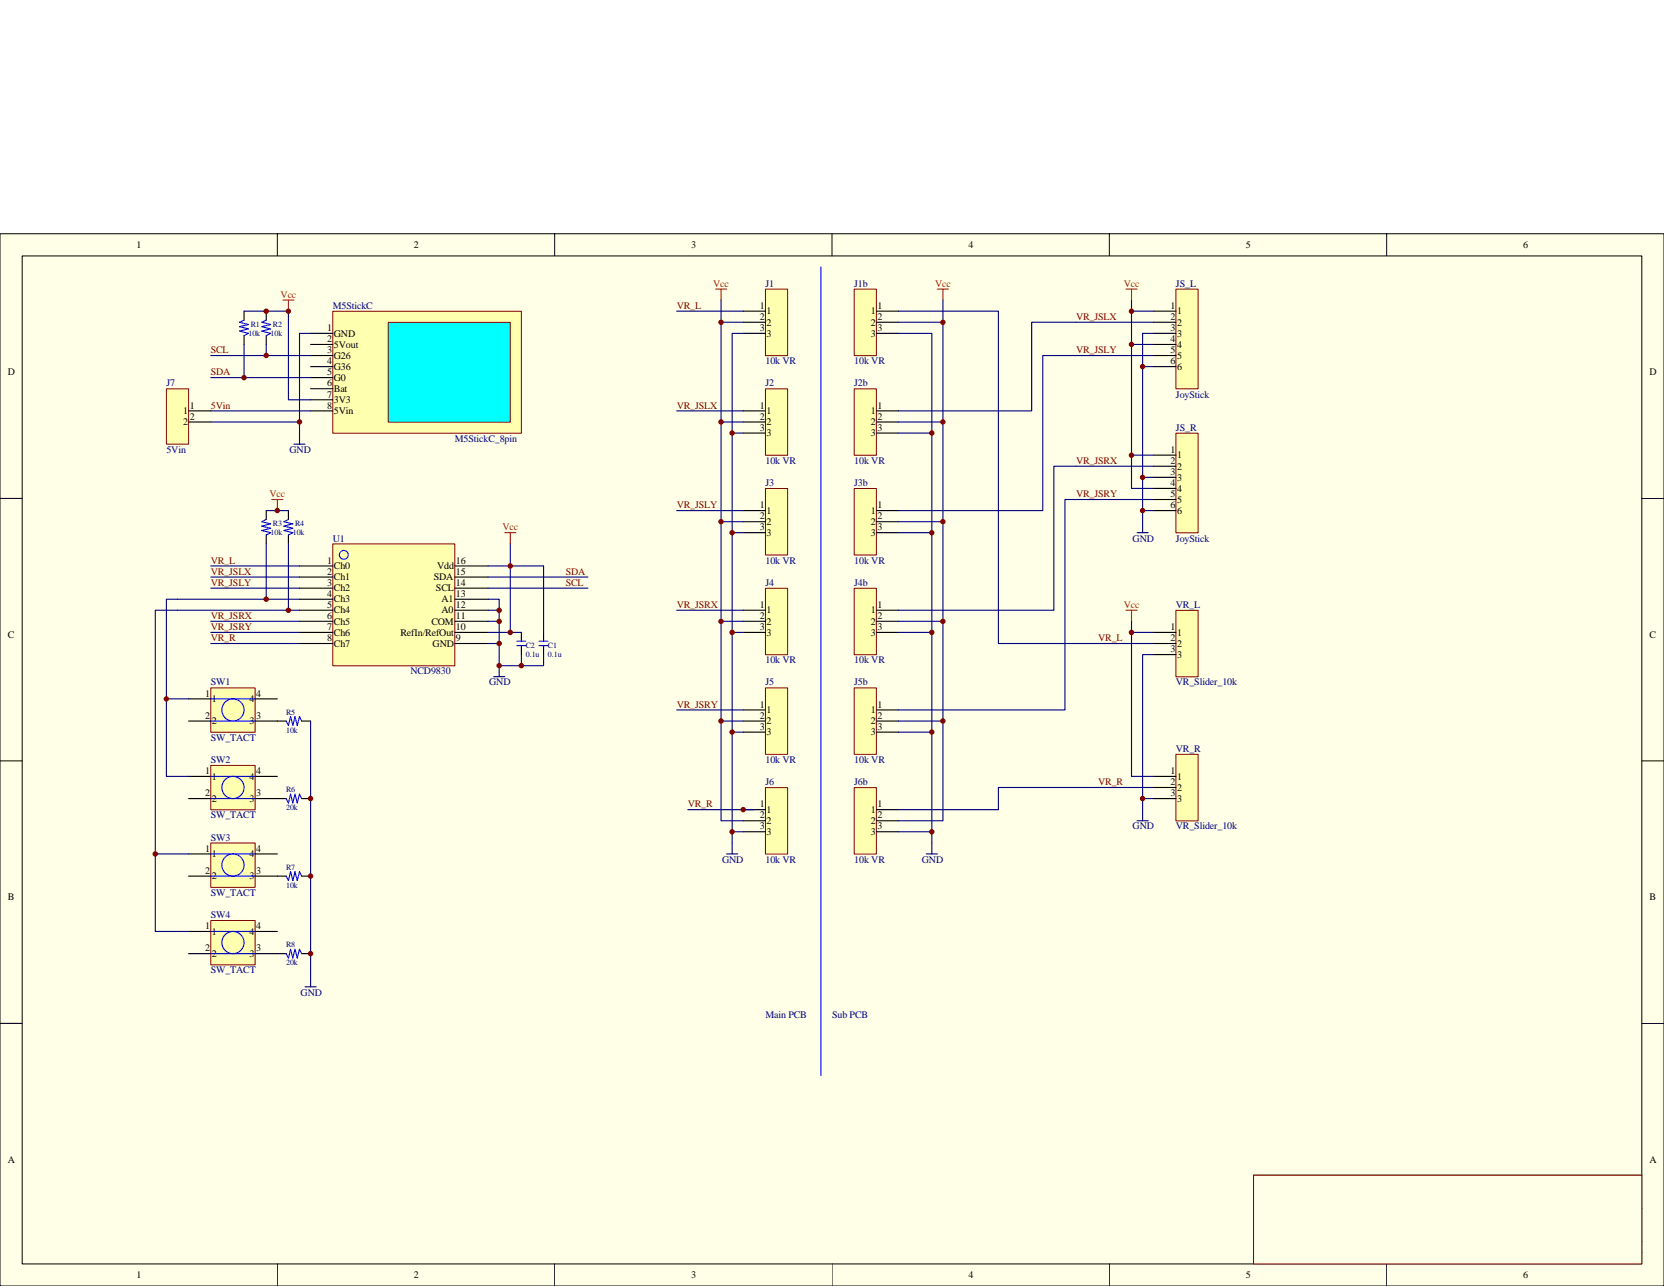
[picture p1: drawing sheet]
<svg xmlns="http://www.w3.org/2000/svg" width="279mm" height="216mm" viewBox="0 0 279 216" stroke-linecap="round" stroke-linejoin="round" font-family="sans-serif">
<path d="M0 39.2h279.4v176.7h-279.4z" fill="#ffffe8"/>
<g fill="none" stroke="#000" stroke-width=".17">
<path d="M0 39.2h279.4v176.7h-279.4zM46.6 39.2v3.7M93.1 39.2v3.7M139.7 39.2v3.7M186.3 39.2v3.7M232.8 39.2v3.7M3.7 43h272v169.2h-272zM0 83.7h3.7M275.7 83.7h3.7M0 127.7h3.7M275.7 127.7h3.7M0 171.8h3.7"/>
<path d="M275.7 171.8h3.7M275.7 197.3h-65.2v14.9M46.6 212.2v3.7M93.1 212.2v3.7M139.7 212.2v3.7M186.3 212.2v3.7M210.5 202.9h65.2M210.5 208.4h65.2M210.5 210.3h65.2M219.8 202.9v5.5M232.8 212.2v3.7M247.7 208.4v3.8"/>
<path d="M257 202.9v5.5"/>
</g>
<path d="M55.9 52.3h31.6v20.4h-31.6z" fill="#ffffb0"/>
<path d="M55.9 52.3h31.6v20.4h-31.6z" fill="none" stroke="#800000" stroke-width=".17"/>
<path d="M52.2 56h3.7M52.2 57.8h3.7M52.2 59.7h3.7M52.2 61.6h3.7M52.2 63.4h3.7M52.2 65.3h3.7M52.2 67.1h3.7M52.2 69h3.7" fill="none" stroke="#000" stroke-width=".19"/>
<path d="M65.2 54.1h20.5v16.8h-20.5z" fill="#0ff"/>
<path d="M65.2 54.1h20.5v16.8h-20.5z" fill="none" stroke="#800000" stroke-width=".17"/>
<path d="M47.5 50.4h1.9M48.4 50.4v1.8" fill="none" stroke="#f00" stroke-width=".19"/>
<path d="M35.4 59.7h16.8M41 57.8v5.6M41 52.2h7.4M44.7 57.8v1.9M52.2 56h-1.9v18.6M35.4 63.4h16.8M49.4 74.6h1.8" fill="none" stroke="#000080" stroke-width=".19"/>
<path d="M41 52.2v1.5M41 56.3v1.5M44.7 52.2v1.5M44.7 56.3v1.5" fill="none" stroke="#000" stroke-width=".19"/>
<path d="M41 53.7l-.8 .4 1.5 .4-1.5 .3 1.5 .4-1.5 .4 1.5 .4-.7 .3M44.7 53.7l-.8 .4 1.5 .4-1.5 .3 1.5 .4-1.5 .4 1.5 .4-.7 .3" fill="none" stroke="#00f" stroke-width=".19"/>
<path d="M55.9 91.3h20.5v20.5h-20.5z" fill="#ffffb0"/>
<path d="M55.9 91.3h20.5v20.5h-20.5z" fill="none" stroke="#800000" stroke-width=".17"/>
<g fill="none" stroke="#000" stroke-width=".19">
<path d="M50.3 96.9h5.6M50.3 98.7h5.6M50.3 95h5.6M76.4 96.9h5.6M76.4 98.7h5.6M76.4 95h5.6M50.3 100.6h5.6M50.3 106.2h5.6M50.3 108h5.6M50.3 104.3h5.6M50.3 102.4h5.6M76.4 100.6h5.6"/>
<path d="M76.4 106.2h5.6M76.4 108h5.6M76.4 104.3h5.6M76.4 102.4h5.6"/>
</g>
<circle cx="57.7" cy="93.2" r=".74" fill="none" stroke="#00f" stroke-width=".19"/>
<path d="M84.8 89.4h1.8M85.7 89.4v1.9" fill="none" stroke="#f00" stroke-width=".19"/>
<path d="M82 100.6h1.8v13M82 102.4h1.8M82.9 113.6h1.9" fill="none" stroke="#000080" stroke-width=".19"/>
<circle cx="83.8" cy="102.5" r=".37" fill="#800000"/>
<circle cx="83.8" cy="102.5" r=".37" fill="none" stroke="#800000" stroke-width=".17"/>
<path d="M82 104.3h1.8" fill="none" stroke="#000080" stroke-width=".19"/>
<circle cx="83.8" cy="104.3" r=".37" fill="#800000"/>
<circle cx="83.8" cy="104.3" r=".37" fill="none" stroke="#800000" stroke-width=".17"/>
<path d="M82 108h1.8" fill="none" stroke="#000080" stroke-width=".19"/>
<circle cx="83.8" cy="108" r=".37" fill="#800000"/>
<circle cx="83.8" cy="108" r=".37" fill="none" stroke="#800000" stroke-width=".17"/>
<g fill="none" stroke="#000080" stroke-width=".19">
<path d="M35.4 95h14.9M35.4 96.9h14.9M35.4 98.7h14.9M44.7 85.7h3.7M82 95h9.3M82 96.9h16.7M82 98.7h16.7M85.7 91.3v14.9h-3.7M29.8 100.6h20.5M29.8 102.4h20.5M35.4 104.3h14.9M35.4 106.2h14.9"/>
<path d="M35.4 108h14.9M91.3 109.9v1.9h-7.5"/>
</g>
<path d="M44.7 85.7v1.5M44.7 89.8v1.5M48.4 85.7v1.5M48.4 89.8v1.5M91.3 106.2v1.5M91.3 108.4v1.5" fill="none" stroke="#000" stroke-width=".19"/>
<path d="M44.7 87.2l-.8 .4 1.5 .3-1.5 .4 1.5 .4-1.5 .4 1.5 .3-.7 .4M48.4 87.2l-.7 .4 1.5 .3-1.5 .4 1.5 .4-1.5 .4 1.5 .3-.8 .4M90.5 107.7h1.5M90.5 108.4h1.5" fill="none" stroke="#00f" stroke-width=".19"/>
<path d="M45.6 83.9h1.9M46.6 83.9v1.8" fill="none" stroke="#f00" stroke-width=".19"/>
<circle cx="46.6" cy="85.7" r=".37" fill="#800000"/>
<circle cx="46.6" cy="85.7" r=".37" fill="none" stroke="#800000" stroke-width=".17"/>
<path d="M44.7 91.3v9.3" fill="none" stroke="#000080" stroke-width=".19"/>
<circle cx="44.7" cy="100.6" r=".37" fill="#800000"/>
<circle cx="44.7" cy="100.6" r=".37" fill="none" stroke="#800000" stroke-width=".17"/>
<path d="M48.4 91.3v11.1" fill="none" stroke="#000080" stroke-width=".19"/>
<circle cx="48.4" cy="102.5" r=".37" fill="#800000"/>
<circle cx="48.4" cy="102.5" r=".37" fill="none" stroke="#800000" stroke-width=".17"/>
<path d="M35.4 115.5h7.4v7.4h-7.4z" fill="#ffffb0"/>
<path d="M35.4 115.5h7.4v7.4h-7.4z" fill="none" stroke="#800000" stroke-width=".17"/>
<path d="M31.7 117.3h3.7M42.8 117.3h3.8M31.7 121.1h3.7M42.8 121.1h3.8" fill="none" stroke="#000" stroke-width=".19"/>
<g fill="none" stroke="#00f" stroke-width=".19">
<path d="M35.4 117.3h7.4M35.4 121.1h7.4"/>
<circle cx="39.1" cy="119.2" r="1.86"/>
</g>
<path d="M35.4 128.5h7.4v7.5h-7.4z" fill="#ffffb0"/>
<path d="M35.4 128.5h7.4v7.5h-7.4z" fill="none" stroke="#800000" stroke-width=".17"/>
<path d="M31.7 130.3h3.7M31.7 134.1h3.7M42.8 130.3h3.8M42.8 134.1h3.8" fill="none" stroke="#000" stroke-width=".19"/>
<g fill="none" stroke="#00f" stroke-width=".19">
<path d="M35.4 130.3h7.4M35.4 134.1h7.4"/>
<circle cx="39.1" cy="132.2" r="1.86"/>
</g>
<path d="M35.4 141.5h7.4v7.5h-7.4z" fill="#ffffb0"/>
<path d="M35.4 141.5h7.4v7.5h-7.4z" fill="none" stroke="#800000" stroke-width=".17"/>
<path d="M31.7 143.4h3.7M31.7 147.1h3.7M42.8 143.4h3.8M42.8 147.1h3.8" fill="none" stroke="#000" stroke-width=".19"/>
<g fill="none" stroke="#00f" stroke-width=".19">
<path d="M35.4 143.4h7.4M35.4 147.1h7.4"/>
<circle cx="39.1" cy="145.2" r="1.86"/>
</g>
<path d="M35.4 154.6h7.4v7.4h-7.4z" fill="#ffffb0"/>
<path d="M35.4 154.5h7.4v7.5h-7.4z" fill="none" stroke="#800000" stroke-width=".17"/>
<path d="M31.7 156.4h3.7M42.8 156.4h3.8M31.7 160.1h3.7M42.8 160.1h3.8" fill="none" stroke="#000" stroke-width=".19"/>
<g fill="none" stroke="#00f" stroke-width=".19">
<path d="M35.4 156.4h7.4M35.4 160.1h7.4"/>
<circle cx="39.1" cy="158.2" r="1.86"/>
</g>
<path d="M27.9 117.3v13h3.8M29.8 100.6h-1.9v16.7h3.8" fill="none" stroke="#000080" stroke-width=".19"/>
<circle cx="27.9" cy="117.3" r=".37" fill="#800000"/>
<circle cx="27.9" cy="117.3" r=".37" fill="none" stroke="#800000" stroke-width=".17"/>
<path d="M29.8 102.4h-3.7v54h5.6M26.1 143.4h5.6" fill="none" stroke="#000080" stroke-width=".19"/>
<circle cx="26.1" cy="143.4" r=".37" fill="#800000"/>
<circle cx="26.1" cy="143.4" r=".37" fill="none" stroke="#800000" stroke-width=".17"/>
<path d="M46.6 121.1h1.4M46.6 134.1h1.4M50.7 121.1h1.5M50.7 134.1h1.5M46.6 147.1h1.4M50.7 147.1h1.5M46.6 160.1h1.4M50.7 160.1h1.5" fill="none" stroke="#000" stroke-width=".19"/>
<path d="M48 121.1l.4 .7 .4-1.5 .4 1.5 .3-1.5 .4 1.5 .4-1.5 .4 .8M48 134.1l.4 .7 .4-1.5 .4 1.5 .3-1.5 .4 1.5 .4-1.5 .4 .8M48 147.1l.4 .7 .4-1.5 .4 1.5 .3-1.5 .4 1.5 .4-1.5 .4 .8M48 160.1l.4 .7 .4-1.4 .4 1.4 .3-1.4 .4 1.4 .4-1.4 .4 .7" fill="none" stroke="#00f" stroke-width=".19"/>
<path d="M52.2 121.1v44.6M51.2 165.7h1.9" fill="none" stroke="#000080" stroke-width=".19"/>
<path d="M197.5 102.5h3.7v11.1h-3.7z" fill="#ffffb0"/>
<path d="M197.4 102.5h3.8v11.1h-3.8z" fill="none" stroke="#800000" stroke-width=".17"/>
<path d="M193.7 106.2h3.7M193.7 108h3.7M193.7 109.9h3.7" fill="none" stroke="#000" stroke-width=".19"/>
<path d="M190.9 137.8h1.9M191.9 135.9v1.9" fill="none" stroke="#000080" stroke-width=".19"/>
<path d="M197.5 126.7h3.7v11.1h-3.7z" fill="#ffffb0"/>
<path d="M197.4 126.6h3.8v11.2h-3.8z" fill="none" stroke="#800000" stroke-width=".17"/>
<path d="M193.7 130.3h3.7M193.7 132.2h3.7M193.7 134.1h3.7" fill="none" stroke="#000" stroke-width=".19"/>
<path d="M189.1 102.4h1.8M190 102.4v1.9" fill="none" stroke="#f00" stroke-width=".19"/>
<path d="M184.4 108h9.3M190 104.3v26h3.7M190 106.2h3.7M193.7 109.9h-1.8v26M184.4 132.2h9.3M191.9 134.1h1.8" fill="none" stroke="#000080" stroke-width=".19"/>
<path d="M197.5 48.6h3.7v16.7h-3.7z" fill="#ffffb0"/>
<path d="M197.4 48.5h3.8v16.8h-3.8z" fill="none" stroke="#800000" stroke-width=".17"/>
<path d="M193.7 52.2h3.7M193.7 54.1h3.7M193.7 56h3.7M193.7 57.8h3.7M193.7 59.7h3.7M193.7 61.6h3.7" fill="none" stroke="#000" stroke-width=".19"/>
<path d="M197.5 72.7h3.7v16.8h-3.7z" fill="#ffffb0"/>
<path d="M197.4 72.7h3.8v16.8h-3.8z" fill="none" stroke="#800000" stroke-width=".17"/>
<path d="M193.7 76.4h3.7M193.7 78.3h3.7M193.7 80.1h3.7M193.7 82h3.7M193.7 83.9h3.7M193.7 85.7h3.7M87.5 106.2v1.5M87.5 108.4v1.5" fill="none" stroke="#000" stroke-width=".19"/>
<g fill="none" stroke="#000080" stroke-width=".19">
<path d="M180.7 54.1h13M180.7 59.7h13M190 50.4v26h3.7M190 52.2h3.7M190 57.8h3.7M193.7 56h-1.8v33.4M180.7 78.3h13M190 76.4v5.6h3.7M191.9 61.6h1.8M91.3 95v11.2M180.7 83.9h13M190.9 89.4h1.9"/>
<path d="M191.9 80.1h1.8M191.9 85.7h1.8M87.5 109.9v1.9"/>
</g>
<path d="M189.1 48.5h1.8M190 48.5v1.9" fill="none" stroke="#f00" stroke-width=".19"/>
<path d="M86.8 107.7h1.5M86.8 108.4h1.5" fill="none" stroke="#00f" stroke-width=".19"/>
<circle cx="83.8" cy="111.7" r=".37" fill="#800000"/>
<circle cx="83.8" cy="111.7" r=".37" fill="none" stroke="#800000" stroke-width=".17"/>
<circle cx="87.5" cy="111.7" r=".37" fill="#800000"/>
<circle cx="87.5" cy="111.7" r=".37" fill="none" stroke="#800000" stroke-width=".17"/>
<circle cx="85.7" cy="95" r=".37" fill="#800000"/>
<circle cx="85.7" cy="95" r=".37" fill="none" stroke="#800000" stroke-width=".17"/>
<path d="M85.7 106.2h1.8" fill="none" stroke="#000080" stroke-width=".19"/>
<circle cx="85.7" cy="106.2" r=".37" fill="#800000"/>
<circle cx="85.7" cy="106.2" r=".37" fill="none" stroke="#800000" stroke-width=".17"/>
<path d="M48.4 52.2v14.9h3.8M35.4 69h16.8" fill="none" stroke="#000080" stroke-width=".19"/>
<path d="M128.5 48.6h3.7v11.1h-3.7z" fill="#ffffb0"/>
<path d="M128.5 48.5h3.7v11.2h-3.7z" fill="none" stroke="#800000" stroke-width=".17"/>
<path d="M124.8 52.2h3.7M124.8 54.1h3.7M124.8 56h3.7" fill="none" stroke="#000" stroke-width=".19"/>
<path d="M128.5 65.3h3.7v11.1h-3.7z" fill="#ffffb0"/>
<path d="M128.5 65.3h3.7v11.1h-3.7z" fill="none" stroke="#800000" stroke-width=".17"/>
<path d="M124.8 69h3.7M124.8 70.8h3.7M124.8 72.7h3.7" fill="none" stroke="#000" stroke-width=".19"/>
<path d="M128.5 82h3.7v11.2h-3.7z" fill="#ffffb0"/>
<path d="M128.5 82h3.7v11.2h-3.7z" fill="none" stroke="#800000" stroke-width=".17"/>
<path d="M124.8 85.7h3.7M124.8 87.6h3.7M124.8 89.4h3.7" fill="none" stroke="#000" stroke-width=".19"/>
<path d="M128.5 98.8h3.7v11.1h-3.7z" fill="#ffffb0"/>
<path d="M128.5 98.8h3.7v11.1h-3.7z" fill="none" stroke="#800000" stroke-width=".17"/>
<path d="M124.8 102.4h3.7M124.8 104.3h3.7M124.8 106.2h3.7" fill="none" stroke="#000" stroke-width=".19"/>
<path d="M128.5 115.5h3.7v11.1h-3.7z" fill="#ffffb0"/>
<path d="M128.5 115.5h3.7v11.1h-3.7z" fill="none" stroke="#800000" stroke-width=".17"/>
<path d="M124.8 119.2h3.7M124.8 121.1h3.7M124.8 122.9h3.7" fill="none" stroke="#000" stroke-width=".19"/>
<path d="M128.5 132.2h3.7v11.2h-3.7z" fill="#ffffb0"/>
<path d="M128.5 132.2h3.7v11.2h-3.7z" fill="none" stroke="#800000" stroke-width=".17"/>
<path d="M124.8 135.9h3.7M124.8 137.8h3.7M124.8 139.6h3.7" fill="none" stroke="#000" stroke-width=".19"/>
<path d="M120.1 48.5h1.9M121.1 48.5v1.9" fill="none" stroke="#f00" stroke-width=".19"/>
<path d="M121.1 50.4v87.4h3.7M121.1 54.1h3.7M122 143.4h1.9M122.9 141.5v1.9" fill="none" stroke="#000080" stroke-width=".19"/>
<circle cx="121.1" cy="54.1" r=".37" fill="#800000"/>
<circle cx="121.1" cy="54.1" r=".37" fill="none" stroke="#800000" stroke-width=".17"/>
<path d="M124.8 56h-1.9v85.5M122.9 139.6h1.9" fill="none" stroke="#000080" stroke-width=".19"/>
<circle cx="122.9" cy="139.6" r=".37" fill="#800000"/>
<circle cx="122.9" cy="139.6" r=".37" fill="none" stroke="#800000" stroke-width=".17"/>
<path d="M122.9 72.7h1.9" fill="none" stroke="#000080" stroke-width=".19"/>
<circle cx="122.9" cy="72.7" r=".37" fill="#800000"/>
<circle cx="122.9" cy="72.7" r=".37" fill="none" stroke="#800000" stroke-width=".17"/>
<path d="M121.1 70.8h3.7" fill="none" stroke="#000080" stroke-width=".19"/>
<circle cx="121.1" cy="70.8" r=".37" fill="#800000"/>
<circle cx="121.1" cy="70.8" r=".37" fill="none" stroke="#800000" stroke-width=".17"/>
<path d="M121.1 87.6h3.7" fill="none" stroke="#000080" stroke-width=".19"/>
<circle cx="121.1" cy="87.6" r=".37" fill="#800000"/>
<circle cx="121.1" cy="87.6" r=".37" fill="none" stroke="#800000" stroke-width=".17"/>
<path d="M122.9 89.4h1.9" fill="none" stroke="#000080" stroke-width=".19"/>
<circle cx="122.9" cy="89.4" r=".37" fill="#800000"/>
<circle cx="122.9" cy="89.4" r=".37" fill="none" stroke="#800000" stroke-width=".17"/>
<path d="M121.1 104.3h3.7" fill="none" stroke="#000080" stroke-width=".19"/>
<circle cx="121.1" cy="104.3" r=".37" fill="#800000"/>
<circle cx="121.1" cy="104.3" r=".37" fill="none" stroke="#800000" stroke-width=".17"/>
<path d="M122.9 106.2h1.9M121.1 121.1h3.7" fill="none" stroke="#000080" stroke-width=".19"/>
<circle cx="121.1" cy="121" r=".37" fill="#800000"/>
<circle cx="121.1" cy="121" r=".37" fill="none" stroke="#800000" stroke-width=".17"/>
<path d="M122.9 122.9h1.9" fill="none" stroke="#000080" stroke-width=".19"/>
<circle cx="122.9" cy="122.9" r=".37" fill="#800000"/>
<circle cx="122.9" cy="122.9" r=".37" fill="none" stroke="#800000" stroke-width=".17"/>
<circle cx="122.9" cy="106.2" r=".37" fill="#800000"/>
<circle cx="122.9" cy="106.2" r=".37" fill="none" stroke="#800000" stroke-width=".17"/>
<path d="M113.6 52.2h11.2M113.6 69h11.2M113.6 85.7h11.2M113.6 119.2h11.2M113.6 102.4h11.2M115.5 135.9h11.2" fill="none" stroke="#000080" stroke-width=".19"/>
<path d="M28 65.3h3.7v9.3h-3.7z" fill="#ffffb0"/>
<path d="M27.9 65.3h3.8v9.3h-3.8z" fill="none" stroke="#800000" stroke-width=".17"/>
<path d="M31.7 69h3.7M31.7 70.8h3.7" fill="none" stroke="#000" stroke-width=".19"/>
<path d="M35.4 70.8h14.9" fill="none" stroke="#000080" stroke-width=".19"/>
<path d="M137.8 44.8v135.8" fill="none" stroke="#00f" stroke-width=".19"/>
<circle cx="190" cy="106.2" r=".37" fill="#800000"/>
<circle cx="190" cy="106.2" r=".37" fill="none" stroke="#800000" stroke-width=".17"/>
<circle cx="191.8" cy="134.1" r=".37" fill="#800000"/>
<circle cx="191.8" cy="134.1" r=".37" fill="none" stroke="#800000" stroke-width=".17"/>
<circle cx="190" cy="76.4" r=".37" fill="#800000"/>
<circle cx="190" cy="76.4" r=".37" fill="none" stroke="#800000" stroke-width=".17"/>
<circle cx="190" cy="52.2" r=".37" fill="#800000"/>
<circle cx="190" cy="52.2" r=".37" fill="none" stroke="#800000" stroke-width=".17"/>
<circle cx="191.8" cy="80.1" r=".37" fill="#800000"/>
<circle cx="191.8" cy="80.1" r=".37" fill="none" stroke="#800000" stroke-width=".17"/>
<circle cx="190" cy="57.8" r=".37" fill="#800000"/>
<circle cx="190" cy="57.8" r=".37" fill="none" stroke="#800000" stroke-width=".17"/>
<circle cx="191.8" cy="61.5" r=".37" fill="#800000"/>
<circle cx="191.8" cy="61.5" r=".37" fill="none" stroke="#800000" stroke-width=".17"/>
<circle cx="191.8" cy="85.7" r=".37" fill="#800000"/>
<circle cx="191.8" cy="85.7" r=".37" fill="none" stroke="#800000" stroke-width=".17"/>
<path d="M143.4 48.6h3.8v11.1h-3.8z" fill="#ffffb0"/>
<path d="M143.4 48.5h3.8v11.2h-3.8z" fill="none" stroke="#800000" stroke-width=".17"/>
<path d="M147.1 52.2h3.8M147.1 54.1h3.8M147.1 56h3.8" fill="none" stroke="#000" stroke-width=".19"/>
<path d="M143.4 65.3h3.8v11.1h-3.8z" fill="#ffffb0"/>
<path d="M143.4 65.3h3.8v11.1h-3.8z" fill="none" stroke="#800000" stroke-width=".17"/>
<path d="M147.1 69h3.8M147.1 70.8h3.8M147.1 72.7h3.8" fill="none" stroke="#000" stroke-width=".19"/>
<path d="M143.4 82h3.8v11.2h-3.8z" fill="#ffffb0"/>
<path d="M143.4 82h3.8v11.2h-3.8z" fill="none" stroke="#800000" stroke-width=".17"/>
<path d="M147.1 85.7h3.8M147.1 87.6h3.8M147.1 89.4h3.8" fill="none" stroke="#000" stroke-width=".19"/>
<path d="M143.4 98.8h3.8v11.1h-3.8z" fill="#ffffb0"/>
<path d="M143.4 98.8h3.8v11.1h-3.8z" fill="none" stroke="#800000" stroke-width=".17"/>
<path d="M147.1 102.4h3.8M147.1 104.3h3.8M147.1 106.2h3.8" fill="none" stroke="#000" stroke-width=".19"/>
<path d="M143.4 115.5h3.8v11.1h-3.8z" fill="#ffffb0"/>
<path d="M143.4 115.5h3.8v11.1h-3.8z" fill="none" stroke="#800000" stroke-width=".17"/>
<path d="M147.1 119.2h3.8M147.1 121.1h3.8M147.1 122.9h3.8" fill="none" stroke="#000" stroke-width=".19"/>
<path d="M143.4 132.2h3.8v11.2h-3.8z" fill="#ffffb0"/>
<path d="M143.4 132.2h3.8v11.2h-3.8z" fill="none" stroke="#800000" stroke-width=".17"/>
<path d="M147.1 135.9h3.8M147.1 137.8h3.8M147.1 139.6h3.8" fill="none" stroke="#000" stroke-width=".19"/>
<circle cx="52.1" cy="134.1" r=".37" fill="#800000"/>
<circle cx="52.1" cy="134.1" r=".37" fill="none" stroke="#800000" stroke-width=".17"/>
<circle cx="52.1" cy="147.1" r=".37" fill="#800000"/>
<circle cx="52.1" cy="147.1" r=".37" fill="none" stroke="#800000" stroke-width=".17"/>
<circle cx="52.1" cy="160.1" r=".37" fill="#800000"/>
<circle cx="52.1" cy="160.1" r=".37" fill="none" stroke="#800000" stroke-width=".17"/>
<circle cx="124.8" cy="135.9" r=".37" fill="#800000"/>
<circle cx="124.8" cy="135.9" r=".37" fill="none" stroke="#800000" stroke-width=".17"/>
<path d="M157.4 48.5h1.9M158.3 48.5v1.9" fill="none" stroke="#f00" stroke-width=".19"/>
<path d="M158.3 50.4v87.4h-7.4M150.9 121.1h7.4M155.5 143.4h1.9M156.5 141.5v1.9" fill="none" stroke="#000080" stroke-width=".19"/>
<circle cx="158.3" cy="121" r=".37" fill="#800000"/>
<circle cx="158.3" cy="121" r=".37" fill="none" stroke="#800000" stroke-width=".17"/>
<path d="M150.9 104.3h7.4" fill="none" stroke="#000080" stroke-width=".19"/>
<circle cx="158.3" cy="104.3" r=".37" fill="#800000"/>
<circle cx="158.3" cy="104.3" r=".37" fill="none" stroke="#800000" stroke-width=".17"/>
<path d="M150.9 87.6h7.4" fill="none" stroke="#000080" stroke-width=".19"/>
<circle cx="158.3" cy="87.6" r=".37" fill="#800000"/>
<circle cx="158.3" cy="87.6" r=".37" fill="none" stroke="#800000" stroke-width=".17"/>
<path d="M150.9 70.8h7.4" fill="none" stroke="#000080" stroke-width=".19"/>
<circle cx="158.3" cy="70.8" r=".37" fill="#800000"/>
<circle cx="158.3" cy="70.8" r=".37" fill="none" stroke="#800000" stroke-width=".17"/>
<path d="M150.9 54.1h7.4" fill="none" stroke="#000080" stroke-width=".19"/>
<circle cx="158.3" cy="54.1" r=".37" fill="#800000"/>
<circle cx="158.3" cy="54.1" r=".37" fill="none" stroke="#800000" stroke-width=".17"/>
<path d="M150.9 56h5.6v85.5M150.9 139.6h5.6" fill="none" stroke="#000080" stroke-width=".19"/>
<circle cx="156.5" cy="139.6" r=".37" fill="#800000"/>
<circle cx="156.5" cy="139.6" r=".37" fill="none" stroke="#800000" stroke-width=".17"/>
<path d="M150.9 122.9h5.6" fill="none" stroke="#000080" stroke-width=".19"/>
<circle cx="156.5" cy="122.9" r=".37" fill="#800000"/>
<circle cx="156.5" cy="122.9" r=".37" fill="none" stroke="#800000" stroke-width=".17"/>
<path d="M150.9 106.2h5.6" fill="none" stroke="#000080" stroke-width=".19"/>
<circle cx="156.4" cy="106.2" r=".37" fill="#800000"/>
<circle cx="156.4" cy="106.2" r=".37" fill="none" stroke="#800000" stroke-width=".17"/>
<path d="M150.9 89.4h5.6" fill="none" stroke="#000080" stroke-width=".19"/>
<circle cx="156.5" cy="89.4" r=".37" fill="#800000"/>
<circle cx="156.5" cy="89.4" r=".37" fill="none" stroke="#800000" stroke-width=".17"/>
<path d="M150.9 72.7h5.6" fill="none" stroke="#000080" stroke-width=".19"/>
<circle cx="156.5" cy="72.7" r=".37" fill="#800000"/>
<circle cx="156.5" cy="72.7" r=".37" fill="none" stroke="#800000" stroke-width=".17"/>
<path d="M150.9 52.2h16.7v55.8h16.8M180.7 54.1h-7.5v14.9h-22.3M180.7 59.7h-5.6v26h-24.2M180.7 78.3h-3.7v24.1h-26.1M180.7 83.9h-1.9v35.3h-27.9M184.4 132.2h-16.8v3.7h-16.7" fill="none" stroke="#000080" stroke-width=".19"/>
<circle cx="48.4" cy="52.2" r=".37" fill="#800000"/>
<circle cx="48.4" cy="52.2" r=".37" fill="none" stroke="#800000" stroke-width=".17"/>
<circle cx="44.7" cy="52.2" r=".37" fill="#800000"/>
<circle cx="44.7" cy="52.2" r=".37" fill="none" stroke="#800000" stroke-width=".17"/>
<circle cx="41" cy="63.4" r=".37" fill="#800000"/>
<circle cx="41" cy="63.4" r=".37" fill="none" stroke="#800000" stroke-width=".17"/>
<circle cx="44.7" cy="59.7" r=".37" fill="#800000"/>
<circle cx="44.7" cy="59.7" r=".37" fill="none" stroke="#800000" stroke-width=".17"/>
<circle cx="50.3" cy="70.8" r=".37" fill="#800000"/>
<circle cx="50.3" cy="70.8" r=".37" fill="none" stroke="#800000" stroke-width=".17"/>
<path d="M210.5 197.3h65.2v14.9h-65.2z" fill="#ffffe8"/>
<path d="M210.5 197.3h65.2v14.9h-65.2z" fill="none" stroke="#800000" stroke-width=".17"/>
<g font-size="1.7">
<text x="22.9" y="41.6">1</text>
<text x="69.5" y="41.6">2</text>
<text x="116" y="41.6">3</text>
<text x="162.6" y="41.6">4</text>
<text x="209.2" y="41.6">5</text>
<text x="255.7" y="41.6">6</text>
<text x="127.6" y="51.9">1</text>
<text x="127.6" y="53.7">2</text>
<text x="128.7" y="52.8">1</text>
<text x="146.2" y="52.8">1</text>
<text x="147.3" y="51.9">1</text>
<text x="147.3" y="53.7">2</text>
<text x="196.5" y="51.9">1</text>
<text x="196.5" y="53.7">2</text>
<text x="197.6" y="52.8">1</text>
<text x="54.9" y="55.6">1</text>
<text x="54.9" y="57.4">2</text>
<text x="54.9" y="59.3">3</text>
<text x="56.1" y="56.5">GND</text>
<text x="56.1" y="58.4">5Vout</text>
<text x="127.6" y="55.6">3</text>
<text x="128.7" y="54.7">2</text>
<text x="128.7" y="56.5">3</text>
<text x="146.2" y="54.7">2</text>
<text x="146.2" y="56.5">3</text>
<text x="147.3" y="55.6">3</text>
<text x="196.5" y="55.6">3</text>
<text x="196.5" y="57.4">4</text>
<text x="196.5" y="59.3">5</text>
<text x="197.6" y="54.7">2</text>
<text x="197.6" y="56.5">3</text>
<text x="197.6" y="58.4">4</text>
<text x="1.3" y="63">D</text>
<text x="54.9" y="61.2">4</text>
<text x="54.9" y="63">5</text>
<text x="54.9" y="64.9">6</text>
<text x="56.1" y="60.2">G26</text>
<text x="56.1" y="62.1">G36</text>
<text x="56.1" y="63.9">G0</text>
<text x="56.1" y="65.8">Bat</text>
<text x="196.5" y="61.2">6</text>
<text x="197.6" y="60.2">5</text>
<text x="197.6" y="62.1">6</text>
<text x="277" y="63">D</text>
<text x="30.7" y="69.5">1</text>
<text x="30.7" y="71.4">2</text>
<text x="31.9" y="68.6">1</text>
<text x="31.9" y="70.4">2</text>
<text x="54.9" y="66.7">7</text>
<text x="54.9" y="68.6">8</text>
<text x="56.1" y="67.7">3V3</text>
<text x="56.1" y="69.5">5Vin</text>
<text x="127.6" y="68.6">1</text>
<text x="127.6" y="70.4">2</text>
<text x="128.7" y="69.5">1</text>
<text x="128.7" y="71.4">2</text>
<text x="146.2" y="69.5">1</text>
<text x="146.2" y="71.4">2</text>
<text x="147.3" y="68.6">1</text>
<text x="147.3" y="70.4">2</text>
<text x="127.6" y="72.3">3</text>
<text x="128.7" y="73.2">3</text>
<text x="146.2" y="73.2">3</text>
<text x="147.3" y="72.3">3</text>
<text x="196.5" y="76">1</text>
<text x="196.5" y="77.9">2</text>
<text x="197.6" y="77">1</text>
<text x="196.5" y="79.8">3</text>
<text x="196.5" y="81.6">4</text>
<text x="196.5" y="83.5">5</text>
<text x="197.6" y="78.8">2</text>
<text x="197.6" y="80.7">3</text>
<text x="197.6" y="82.6">4</text>
<text x="127.6" y="85.3">1</text>
<text x="127.6" y="87.2">2</text>
<text x="127.6" y="89">3</text>
<text x="128.7" y="86.3">1</text>
<text x="128.7" y="88.1">2</text>
<text x="128.7" y="90">3</text>
<text x="146.2" y="86.3">1</text>
<text x="146.2" y="88.1">2</text>
<text x="146.2" y="90">3</text>
<text x="147.3" y="85.3">1</text>
<text x="147.3" y="87.2">2</text>
<text x="147.3" y="89">3</text>
<text x="196.5" y="85.3">6</text>
<text x="197.6" y="84.4">5</text>
<text x="197.6" y="86.3">6</text>
<text x="54.9" y="94.6">1</text>
<text x="56.1" y="95.6">Ch0</text>
<text x="73.4" y="95.6">Vdd</text>
<text x="76.6" y="94.6">16</text>
<text x="54.9" y="96.5">2</text>
<text x="54.9" y="98.3">3</text>
<text x="54.9" y="100.2">4</text>
<text x="56.1" y="97.4">Ch1</text>
<text x="56.1" y="99.3">Ch2</text>
<text x="56.1" y="101.1">Ch3</text>
<text x="72.8" y="97.4">SDA</text>
<text x="73.2" y="99.3">SCL</text>
<text x="74.1" y="101.1">A1</text>
<text x="76.6" y="100.2">13</text>
<text x="76.6" y="96.5">15</text>
<text x="76.6" y="98.3">14</text>
<text x="1.3" y="107.1">C</text>
<text x="54.9" y="105.8">7</text>
<text x="54.9" y="107.7">8</text>
<text x="54.9" y="102.1">5</text>
<text x="54.9" y="103.9">6</text>
<text x="56.1" y="106.7">Ch6</text>
<text x="56.1" y="103">Ch4</text>
<text x="56.1" y="104.9">Ch5</text>
<text x="67.2" y="106.7">RefIn/RefOut</text>
<text x="72.5" y="104.9">COM</text>
<text x="74.1" y="103">A0</text>
<text x="76.6" y="107.7">9</text>
<text x="76.6" y="102.1">12</text>
<text x="76.6" y="103.9">11</text>
<text x="76.6" y="105.8">10</text>
<text x="127.6" y="102.1">1</text>
<text x="127.6" y="103.9">2</text>
<text x="127.6" y="105.8">3</text>
<text x="128.7" y="103">1</text>
<text x="128.7" y="104.9">2</text>
<text x="128.7" y="106.7">3</text>
<text x="146.2" y="103">1</text>
<text x="146.2" y="104.9">2</text>
<text x="146.2" y="106.7">3</text>
<text x="147.3" y="102.1">1</text>
<text x="147.3" y="103.9">2</text>
<text x="147.3" y="105.8">3</text>
<text x="196.5" y="105.8">1</text>
<text x="196.5" y="107.7">2</text>
<text x="197.6" y="106.7">1</text>
<text x="277" y="107.1">C</text>
<text x="56.1" y="108.6">Ch7</text>
<text x="72.6" y="108.6">GND</text>
<text x="196.5" y="109.5">3</text>
<text x="197.6" y="108.6">2</text>
<text x="197.6" y="110.4">3</text>
<text x="34.5" y="116.9">1</text>
<text x="35.6" y="117.9">1</text>
<text x="41.9" y="117.9">4</text>
<text x="43" y="116.9">4</text>
<text x="127.6" y="118.8">1</text>
<text x="128.7" y="119.7">1</text>
<text x="146.2" y="119.7">1</text>
<text x="147.3" y="118.8">1</text>
<text x="34.5" y="120.7">2</text>
<text x="35.6" y="121.6">2</text>
<text x="41.9" y="121.6">3</text>
<text x="43" y="120.7">3</text>
<text x="127.6" y="120.7">2</text>
<text x="127.6" y="122.5">3</text>
<text x="128.7" y="121.6">2</text>
<text x="128.7" y="123.4">3</text>
<text x="146.2" y="121.6">2</text>
<text x="146.2" y="123.4">3</text>
<text x="147.3" y="120.7">2</text>
<text x="147.3" y="122.5">3</text>
<text x="34.5" y="130">1</text>
<text x="35.6" y="130.9">1</text>
<text x="41.9" y="130.9">4</text>
<text x="43" y="130">4</text>
<text x="196.5" y="130">1</text>
<text x="196.5" y="131.8">2</text>
<text x="197.6" y="130.9">1</text>
<text x="34.5" y="133.7">2</text>
<text x="35.6" y="134.6">2</text>
<text x="41.9" y="134.6">3</text>
<text x="43" y="133.7">3</text>
<text x="127.6" y="135.5">1</text>
<text x="127.6" y="137.4">2</text>
<text x="128.7" y="136.5">1</text>
<text x="146.2" y="136.5">1</text>
<text x="147.3" y="135.5">1</text>
<text x="147.3" y="137.4">2</text>
<text x="196.5" y="133.7">3</text>
<text x="197.6" y="132.8">2</text>
<text x="197.6" y="134.6">3</text>
<text x="34.5" y="143">1</text>
<text x="35.6" y="143.9">1</text>
<text x="41.9" y="143.9">4</text>
<text x="43" y="143">4</text>
<text x="127.6" y="139.3">3</text>
<text x="128.7" y="138.3">2</text>
<text x="128.7" y="140.2">3</text>
<text x="146.2" y="138.3">2</text>
<text x="146.2" y="140.2">3</text>
<text x="147.3" y="139.3">3</text>
<text x="34.5" y="146.7">2</text>
<text x="35.6" y="147.6">2</text>
<text x="41.9" y="147.6">3</text>
<text x="43" y="146.7">3</text>
<text x="1.3" y="151.2">B</text>
<text x="34.5" y="156">1</text>
<text x="43" y="156">4</text>
<text x="277" y="151.2">B</text>
<text x="34.5" y="159.7">2</text>
<text x="35.6" y="156.9">1</text>
<text x="35.6" y="160.6">2</text>
<text x="41.9" y="156.9">4</text>
<text x="41.9" y="160.6">3</text>
<text x="43" y="159.7">3</text>
<text x="1.3" y="195.2">A</text>
<text x="277" y="195.2">A</text>
<text x="211.4" y="198.8">Title</text>
<text x="22.9" y="214.6">1</text>
<text x="69.5" y="214.6">2</text>
<text x="116" y="214.6">3</text>
<text x="162.6" y="214.6">4</text>
<text x="209.2" y="214.6">5</text>
<text x="219.8" y="211.8">C:\Users\ymmt_ynk\Dropbox\work\2019_cookpad\PCB\CookpadPCB.ddb</text>
<text x="248.7" y="211.8">Drawn By:</text>
<text x="255.7" y="214.6">6</text>
</g>
<g font-size="1.7" fill="#f00">
<text x="47.1" y="50">Vcc</text>
<text x="119.8" y="48.1">Vcc</text>
<text x="157" y="48.1">Vcc</text>
<text x="188.7" y="48.1">Vcc</text>
<text x="45.3" y="83.5">Vcc</text>
<text x="84.4" y="89">Vcc</text>
<text x="188.7" y="102.1">Vcc</text>
</g>
<g font-size="1.7" fill="#000080">
<text x="55.9" y="51.9">M5StickC</text>
<text x="128.5" y="48.1">J1</text>
<text x="143.4" y="48.1">J1b</text>
<text x="197.4" y="48.1">JS_L</text>
<text x="27.9" y="64.9">J7</text>
<text x="128.5" y="61.2">10k VR</text>
<text x="128.5" y="64.9">J2</text>
<text x="143.4" y="61.2">10k VR</text>
<text x="143.4" y="64.9">J2b</text>
<text x="197.4" y="66.7">JoyStick</text>
<text x="27.9" y="76">5Vin</text>
<text x="48.6" y="76">GND</text>
<text x="76.4" y="74.2">M5StickC_8pin</text>
<text x="128.5" y="77.9">10k VR</text>
<text x="143.4" y="77.9">10k VR</text>
<text x="197.4" y="72.3">JS_R</text>
<text x="128.5" y="81.6">J3</text>
<text x="143.4" y="81.6">J3b</text>
<text x="55.9" y="90.9">U1</text>
<text x="128.5" y="94.6">10k VR</text>
<text x="143.4" y="94.6">10k VR</text>
<text x="190.2" y="90.9">GND</text>
<text x="197.4" y="90.9">JoyStick</text>
<text x="128.5" y="98.3">J4</text>
<text x="143.4" y="98.3">J4b</text>
<text x="197.4" y="102.1">VR_L</text>
<text x="68.9" y="113.2">NCD9830</text>
<text x="128.5" y="111.4">10k VR</text>
<text x="143.4" y="111.4">10k VR</text>
<text x="35.4" y="115.1">SW1</text>
<text x="82.1" y="115.1">GND</text>
<text x="128.5" y="115.1">J5</text>
<text x="143.4" y="115.1">J5b</text>
<text x="197.4" y="115.1">VR_Slider_10k</text>
<text x="35.4" y="124.4">SW_TACT</text>
<text x="35.4" y="128.1">SW2</text>
<text x="128.5" y="128.1">10k VR</text>
<text x="128.5" y="131.8">J6</text>
<text x="143.4" y="128.1">10k VR</text>
<text x="143.4" y="131.8">J6b</text>
<text x="197.4" y="126.2">VR_R</text>
<text x="35.4" y="137.4">SW_TACT</text>
<text x="35.4" y="141.1">SW3</text>
<text x="190.2" y="139.3">GND</text>
<text x="197.4" y="139.3">VR_Slider_10k</text>
<text x="121.3" y="144.8">GND</text>
<text x="128.5" y="144.8">10k VR</text>
<text x="143.4" y="144.8">10k VR</text>
<text x="154.8" y="144.8">GND</text>
<text x="35.4" y="150.4">SW_TACT</text>
<text x="35.4" y="154.1">SW4</text>
<text x="35.4" y="163.4">SW_TACT</text>
<text x="50.5" y="167.2">GND</text>
<text x="128.5" y="170.9">Main PCB</text>
<text x="139.7" y="170.9">Sub PCB</text>
</g>
<g font-size="1.7" fill="#800000">
<text x="113.6" y="51.9">VR_L</text>
<text x="180.7" y="53.7">VR_JSLX</text>
<text x="35.4" y="59.3">SCL</text>
<text x="180.7" y="59.3">VR_JSLY</text>
<text x="35.4" y="63">SDA</text>
<text x="35.4" y="68.6">5Vin</text>
<text x="113.6" y="68.6">VR_JSLX</text>
<text x="180.7" y="77.9">VR_JSRX</text>
<text x="180.7" y="83.5">VR_JSRY</text>
<text x="113.6" y="85.3">VR_JSLY</text>
<text x="35.4" y="94.6">VR_L</text>
<text x="35.4" y="96.5">VR_JSLX</text>
<text x="35.4" y="98.3">VR_JSLY</text>
<text x="95" y="98.3">SCL</text>
<text x="95" y="96.5">SDA</text>
<text x="35.4" y="107.7">VR_R</text>
<text x="35.4" y="105.8">VR_JSRY</text>
<text x="35.4" y="103.9">VR_JSRX</text>
<text x="113.6" y="102.1">VR_JSRX</text>
<text x="184.4" y="107.7">VR_L</text>
<text x="113.6" y="118.8">VR_JSRY</text>
<text x="184.4" y="131.8">VR_R</text>
<text x="115.5" y="135.5">VR_R</text>
</g>
<g font-size="1.3" fill="#000080">
<text x="41.7" y="56.4">10k</text>
<text x="42.1" y="54.9">R1</text>
<text x="45.4" y="56.4">10k</text>
<text x="45.8" y="54.9">R2</text>
<text x="45.4" y="89.9">10k</text>
<text x="45.8" y="88.4">R3</text>
<text x="49.2" y="89.9">10k</text>
<text x="49.6" y="88.4">R4</text>
<text x="88.3" y="108.8">C2</text>
<text x="88.3" y="110.3">0.1u</text>
<text x="92" y="108.8">C1</text>
<text x="92" y="110.3">0.1u</text>
<text x="48" y="120">R5</text>
<text x="48" y="123">10k</text>
<text x="48" y="133">R6</text>
<text x="48" y="136">20k</text>
<text x="48" y="146">R7</text>
<text x="48" y="149">10k</text>
<text x="48" y="159">R8</text>
<text x="48" y="162">20k</text>
</g>
</svg>
